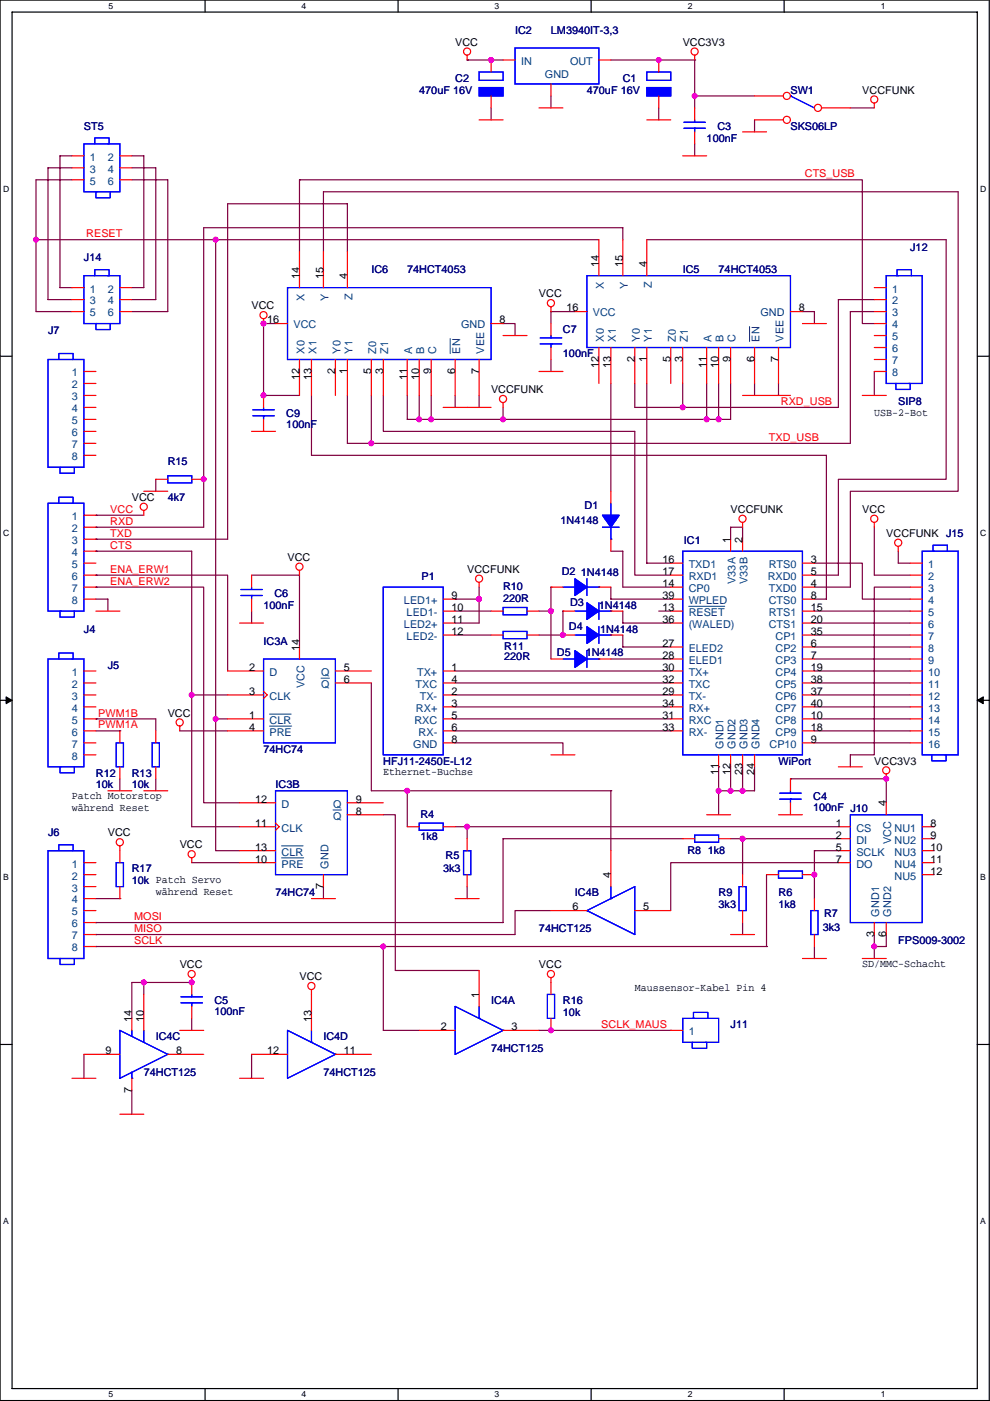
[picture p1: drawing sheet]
<svg xmlns="http://www.w3.org/2000/svg" width="210mm" height="297mm" viewBox="0 0 210 297" stroke-linecap="round" stroke-linejoin="round" font-family="sans-serif">
<path d="M0 0h209.8v296.9h-209.8zM2.6 2.6h204.7v291.8h-204.7z" fill="none" stroke="#000" stroke-width=".25"/>
<g fill="#fff">
<path d="M23 .3h1v2h-1z"/>
<path d="M23 294.7h1v2h-1z"/>
</g>
<path d="M43.5 0v2.6M43.5 294.4v2.5" fill="none" stroke="#000" stroke-width=".25"/>
<g fill="#fff">
<path d="M64 .3h1v2h-1z"/>
<path d="M64 294.7h1v2h-1z"/>
</g>
<path d="M84.4 0v2.6M84.4 294.4v2.5" fill="none" stroke="#000" stroke-width=".25"/>
<g fill="#fff">
<path d="M104.9 .3h1v2h-1z"/>
<path d="M104.9 294.7h1v2h-1z"/>
</g>
<path d="M125.4 0v2.6M125.4 294.4v2.5" fill="none" stroke="#000" stroke-width=".25"/>
<g fill="#fff">
<path d="M145.9 .3h1v2h-1z"/>
<path d="M145.9 294.7h1v2h-1z"/>
</g>
<path d="M166.3 0v2.6M166.3 294.4v2.5" fill="none" stroke="#000" stroke-width=".25"/>
<g fill="#fff">
<path d="M186.8 .3h1v2h-1z"/>
<path d="M186.8 294.7h1v2h-1z"/>
<path d="M.7 39h1.2v2.1h-1.2z"/>
<path d="M207.9 39h1.3v2.1h-1.3z"/>
<path d="M.7 112h1.2v2h-1.2z"/>
<path d="M207.9 112h1.3v2h-1.3z"/>
</g>
<path d="M0 75.5h2.6M207.3 75.5h2.5" fill="none" stroke="#000" stroke-width=".25"/>
<g fill="#fff">
<path d="M.7 185h1.2v2h-1.2z"/>
<path d="M207.9 185h1.2v2h-1.2z"/>
</g>
<path d="M0 148.5h2.6M207.3 148.5h2.5" fill="none" stroke="#000" stroke-width=".25"/>
<path d="M1.3 147.7l1.3 .8-1.3 .7zM207.3 148.5l1.3-.8v1.5z" fill="#000" stroke="#000" stroke-width=".21"/>
<g fill="#fff">
<path d="M.7 257.9h1.2v2h-1.2z"/>
<path d="M207.9 257.9h1.2v2h-1.2z"/>
</g>
<path d="M0 221.4h2.6M207.3 221.4h2.5" fill="none" stroke="#000" stroke-width=".25"/>
<g fill="none" stroke="#800040" stroke-width=".25">
<path d="M99.1 12.7h7.6M99.1 12.7h.1M129.6 12.7h17.7M147.3 12.7h.1M147.3 12.7v7.6M15.3 33h-2.6v28h2.6M15.3 35.6h-5.1v27.9h5.1M15.3 38.1h-7.7v12.7M28 33h2.5v28h-2.5M28 35.6h5v27.9h-5M28 38.1h7.6v28h-7.6M63.5 38.1h119.4v30.5h2.5"/>
<path d="M63.5 38.1h.1M63.5 38.1v15.3M104.2 22.9v2.5M116.9 20.3v2.6M139.7 22.9v2.5M147.3 30.5v2.5M147.3 20.3v2.6M147.3 20.3h.1M147.3 20.3h12.7M160 25.4v2.6M180.4 22.9h5M7.6 50.8v15.3h7.7"/>
<path d="M7.6 50.8h.1M7.6 50.8h38.1M45.7 50.8h81.3M45.7 50.8h.1M45.7 50.8v101.6M68.6 53.4v-12.7h134.6v63.5h-22.8v20.3h-7.7M73.7 53.4v-10.2h-25.4v71.1h-28M132.1 50.8v-2.5h-88.9v53.3M137.2 50.8h63.5v50.8h-22.9v20.3h-5.1M55.9 68.6h2.5M55.9 68.6h.1M55.9 68.6v15.2h7.6"/>
<path d="M106.7 68.6h2.5v2.5M116.9 76.2v2.6M121.9 66.1h-5v2.5M170.2 66.1h2.5v2.5M185.4 78.8v5M185.4 63.5h-7.6v22.9h-33M185.4 66.1h-5v27.9h-101.6M66.1 83.8v12.7h109.2v30.5h-2.6M73.7 83.8v10.2h5.1M78.8 83.8v10.2M78.8 94h.1M81.3 83.8v7.7h53.3v30.4h7.7"/>
<path d="M86.4 83.8v5.1h2.5M88.9 83.8v5.1M88.9 88.9h.1M88.9 88.9h2.6M91.5 83.8v5.1M91.5 88.9h.1M96.5 83.8v2.6M101.6 83.8v2.6M106.7 86.4v2.5h-15.2M106.7 88.9h.1M106.7 88.9h43.2M129.6 81.3v22.9"/>
<path d="M134.6 81.3v5.1h10.2M137.2 81.3v38.1h5.1M144.8 86.4h.1M144.8 81.3v5.1M149.9 81.3v7.6M149.9 88.9h2.5M152.4 81.3v7.6M152.4 88.9h.1M155 81.3v7.6h-2.6M160 81.3v2.5M165.1 81.3v2.5M20.3 116.9h.1"/>
<path d="M20.3 116.9h20.4v30.4M20.3 111.8h.1M20.3 114.3h.1M20.3 109.2h.1M20.3 109.2h10.2M33 101.6v2.6M43.2 101.6h.1M43.2 101.6v10.2h-22.9M129.6 116.9h2.5v7.6h10.2M155 114.3v-2.5h2.5v2.5M172.7 119.4h10.2v7.6h10.2M185.4 111.8v10.1h7.7"/>
<path d="M190.5 116.9v2.5h2.6M20.3 127h2.6v2.6M20.3 121.9h28v20.4M20.3 121.9h.1M20.3 124.5h22.9v45.7h7.6M20.3 124.5h.1M53.4 121.9h10.1v15.3M53.4 129.6v2.5M96.5 129.6h7.7M96.5 134.6h7.7M96.5 127h.1M96.5 127h5.1"/>
<path d="M101.6 127v5.1h-5.1M101.6 124.5v2.5M114.3 129.6h2.6M116.9 129.6v10.1M116.9 124.5h.1M116.9 124.5v5.1M119.4 129.6h.1M119.4 129.6v5h-5.1M129.6 139.7h12.7M129.6 124.5v2.5h12.7M132.1 134.6v2.6h10.2M132.1 129.6v2.5h10.2"/>
<path d="M139.7 129.6h2.6M172.7 139.7h20.4M172.7 137.2h20.4M172.7 134.6h20.4M172.7 132.1h20.4M172.7 129.6h20.4M193.1 124.5h-7.7v35.5h-5v2.6M20.3 152.4h.1M20.3 152.4h12.7v2.6M20.3 155h5.1M25.4 155h.1M38.1 155h10.2"/>
<path d="M40.7 147.3h.1M40.7 147.3h7.6M40.7 147.3v28h10.1M45.7 152.4h2.6M45.7 152.4v28h5.1M45.7 152.4h.1M78.8 144.8v22.9h7.6M96.5 142.3h45.8M96.5 144.8h45.8M96.5 147.3h45.8M96.5 149.9h45.8M96.5 152.4h45.8"/>
<path d="M96.5 155h45.8M96.5 157.5h22.9v2.5M172.7 157.5h20.4M172.7 155h20.4M172.7 152.4h20.4M172.7 149.9h20.4M172.7 147.3h20.4M172.7 144.8h20.4M172.7 142.3h20.4M25.4 165.1v2.6M33 165.1v2.6M81.3 172.7h2.5v33.1h17.8"/>
<path d="M86.4 167.7v7.6M86.4 167.7h43.2M96.5 175.3h2.6v2.5M99.1 175.3h.1M99.1 175.3h78.7M129.6 167.7h.1M129.6 167.7v12.7M144.8 177.8h-38.1v17.8h-86.4M152.4 162.6h.1M152.4 167.7h2.6M152.4 167.7v5M152.4 162.6v5.1"/>
<path d="M155 162.6v5.1M155 167.7h.1M155 177.8h2.5v7.6M155 167.7h2.5M157.5 162.6v5.1M157.5 177.8h.1M157.5 177.8h20.3M160 162.6v5.1h-2.5M167.7 165.1h20.3v5.1M167.7 165.1h.1M20.3 198.1h.1M20.3 195.6h.1"/>
<path d="M20.3 190.5h5.1M25.4 190.5h.1M40.7 182.9h10.1M68.6 188v2.5M99.1 188v2.5M116.9 193.1h-7.7v5h-88.9M157.5 195.6v2.5M162.6 185.4v15.3M172.7 180.4v10.1M172.7 180.4h.1M172.7 180.4h5.1M177.8 182.9h-35.5v10.2"/>
<path d="M185.4 198.1v2.6M188 198.1v2.6h-2.6M20.3 200.7h.1M20.3 200.7h142.3M30.5 208.3h.1M30.5 208.3h-2.5v7.6M30.5 208.3h10.2M30.5 208.3v2.5M40.7 215.9v2.6M81.3 200.7v17.8h7.6M114.3 218.5h28M116.9 218.5h.1"/>
<path d="M142.3 218.5h.1M162.6 200.7h.1M172.7 200.7v2.5M185.4 200.7h.1M185.4 200.7v2.5M17.8 223.5v5.1M28 231.2v5M53.4 223.5v5.1"/>
</g>
<g fill="#f0f" stroke="#f0f" stroke-width=".25">
<circle cx="152.4" cy="167.6" r=".5"/>
<circle cx="157.5" cy="167.6" r=".5"/>
<circle cx="154.9" cy="167.6" r=".5"/>
<circle cx="185.4" cy="200.7" r=".5"/>
<circle cx="45.7" cy="152.4" r=".5"/>
<circle cx="99.1" cy="175.3" r=".5"/>
<circle cx="157.5" cy="177.8" r=".5"/>
<circle cx="40.6" cy="147.3" r=".5"/>
<circle cx="40.6" cy="208.3" r=".5"/>
<circle cx="119.4" cy="134.6" r=".5"/>
<circle cx="116.8" cy="129.5" r=".5"/>
<circle cx="101.6" cy="127" r=".5"/>
<circle cx="144.8" cy="86.4" r=".5"/>
<circle cx="55.9" cy="83.8" r=".5"/>
<circle cx="55.9" cy="68.6" r=".5"/>
<circle cx="88.9" cy="88.9" r=".5"/>
<circle cx="152.4" cy="88.9" r=".5"/>
<circle cx="78.7" cy="94" r=".5"/>
<circle cx="139.7" cy="12.7" r=".5"/>
<circle cx="104.1" cy="12.7" r=".5"/>
<circle cx="45.7" cy="50.8" r=".5"/>
<circle cx="43.2" cy="101.6" r=".5"/>
<circle cx="147.3" cy="20.3" r=".5"/>
<circle cx="7.6" cy="50.8" r=".5"/>
<circle cx="172.7" cy="185.4" r=".5"/>
<circle cx="81.3" cy="200.7" r=".5"/>
<circle cx="116.8" cy="218.4" r=".5"/>
<circle cx="86.4" cy="167.6" r=".5"/>
<circle cx="30.5" cy="208.3" r=".5"/>
<circle cx="188" cy="165.1" r=".5"/>
<circle cx="91.4" cy="88.9" r=".5"/>
<circle cx="149.9" cy="88.9" r=".5"/>
<circle cx="106.7" cy="88.9" r=".5"/>
</g>
<g fill="none" stroke="#f00" stroke-width=".25">
<path d="M99.1 11.7v1M139.7 12.7v2.6M147.3 11.7v1M101.6 25.4h5.1M114.3 22.9h5.1M137.2 25.4h5.1M139.7 20.3v2.6M144.8 33h5.1M157.5 28h5.1M185.4 21.9v1M55.9 67.6v1M106.7 71.1h5.1"/>
<path d="M114.3 78.8h5.1M116.9 65v1.1M170.2 68.6h5.1M53.4 91.5h5M94 86.4h10.2M106.7 85.4v1M157.5 83.8h10.2M182.9 83.8h5.1M17.8 109.2h2.5M17.8 111.8h2.5M17.8 114.3h2.5M17.8 116.9h2.5"/>
<path d="M17.8 119.4h2.5M30.5 104.2h5.1M30.5 108.2v1M129.6 104.2v2.5M129.6 114.3v2.6M142.3 119.4h2.5M155 114.3v2.6M157.5 110.8v1M157.5 114.3v2.6M170.2 119.4h2.5M185.4 110.8v1M190.5 115.8v1.1"/>
<path d="M17.8 121.9h2.5M17.8 124.5h2.5M17.8 127h2.5M20.3 129.6h5.1M50.8 132.1h5.1M63.5 120.9v1M63.5 137.2v2.5M101.6 123.5v1M142.3 121.9h2.5M142.3 124.5h2.5M142.3 127h2.5M142.3 129.6h2.5"/>
<path d="M142.3 132.1h2.5M142.3 137.2h2.5M142.3 139.7h2.5M170.2 121.9h2.5M170.2 124.5h2.5M170.2 127h2.5M170.2 129.6h2.5M170.2 132.1h2.5M170.2 134.6h2.5M170.2 137.2h2.5M170.2 139.7h2.5M38.1 153.9v1.1"/>
<path d="M48.3 142.3h7.6M48.3 147.3h7.6M48.3 155h7.6M48.3 152.4h7.6M55.9 146.6l.8 .7-.8 .8M71.1 142.3h7.7M71.1 144.8h7.7M142.3 142.3h2.5M142.3 147.3h2.5M142.3 144.8h2.5M142.3 155h2.5M142.3 152.4h2.5"/>
<path d="M142.3 149.9h2.5M170.2 142.3h2.5M170.2 147.3h2.5M170.2 144.8h2.5M170.2 155h2.5M170.2 152.4h2.5M170.2 149.9h2.5M170.2 157.5h2.5M22.9 167.7h5.1M25.4 179.3v1.1M30.5 167.7h5.1M86.4 175.3h2.5"/>
<path d="M94 175.3h2.5M116.9 160h5M149.9 172.7h5.1M152.4 160v2.6M155 160v2.6M157.5 160v2.6M160 160v2.6M165.1 172.7h5.1M177.8 162.6h5.1M177.8 175.3h2.6M177.8 177.8h2.6M188 164.1v1"/>
<path d="M188 170.2v2.5M195.6 175.3h2.5M195.6 177.8h2.5M40.7 181.9v1M66.1 190.5h5M96.5 190.5h5.1M155 198.1h5M177.8 180.4h2.6M177.8 182.9h2.6M185.4 195.6v2.5M188 195.6v2.5M195.6 180.4h2.5"/>
<path d="M195.6 182.9h2.5M195.6 185.4h2.5M38.1 218.5h5.1M40.7 207.3v3.5M40.7 213.4v2.5M66.1 209.8v8.7M116.9 207.3v1M170.2 203.2h5.1M182.9 203.2h5.1M15.3 228.6h5M25.4 236.2h5.1M50.8 228.6h5.1"/>
<path d="M53.4 223.5h7.6M71.1 223.5h7.7"/>
<circle cx="99.1" cy="10.9" r=".76"/>
<circle cx="147.3" cy="10.9" r=".76"/>
<circle cx="185.4" cy="21.1" r=".76"/>
<circle cx="55.9" cy="66.8" r=".76"/>
<circle cx="116.8" cy="64.3" r=".76"/>
<circle cx="106.7" cy="84.6" r=".76"/>
<circle cx="30.5" cy="107.4" r=".76"/>
<circle cx="157.5" cy="110" r=".76"/>
<circle cx="185.4" cy="110" r=".76"/>
<circle cx="190.5" cy="115.1" r=".76"/>
<circle cx="63.5" cy="120.1" r=".76"/>
<circle cx="101.6" cy="122.7" r=".76"/>
<circle cx="38.1" cy="153.2" r=".76"/>
<circle cx="25.4" cy="178.6" r=".76"/>
<circle cx="188" cy="163.3" r=".76"/>
<circle cx="40.6" cy="181.1" r=".76"/>
<circle cx="40.6" cy="206.5" r=".76"/>
<circle cx="66" cy="209" r=".76"/>
<circle cx="116.8" cy="206.5" r=".76"/>
</g>
<g fill="none" stroke="#00f" stroke-width=".25">
<path d="M137.2 15.3h5.1v1.7h-5.1zM167.7 20.3h.1M167.7 20.3l5 2.6M10.2 106.7h7.6v22.9h-7.6zM12.5 106.7v-1.3h3v1.3h-.2M127.8 111.8h3.5M129.6 106.7v2.5M129.6 114.3h.1M129.6 111.8v2.5M144.8 116.9h25.4v43.1h-25.4zM13 129.6h-.3v1.2h3.1v-1.2M55.9 139.7h15.2v17.8h-15.2z"/>
<path d="M88.9 174.5h5.1v1.5h-5.1zM180.4 172.7h15.2v22.9h-15.2zM38.4 212.6h4.5M38.4 211.3h4.5M40.7 210.8v.5M40.7 212.6h.1M40.7 212.6v.8M61 218.5l10.1 5-10.1 5.1zM66.1 218.5v2.5M66.1 221h.1M71.1 223.5h.1"/>
</g>
<path d="M146.1 128.5h7.6M57.2 153.9h4.7M57.2 151.4h4.5M68.1 143.8h1.8" fill="none" stroke="#004080" stroke-width=".21"/>
<g fill="#00f" stroke="#00f" stroke-width=".25">
<path d="M137.2 18.6h5.1v1.7h-5.1z" fill-rule="evenodd"/>
<path d="M137.2 18.6h5.1v1.7h-5.1z" fill-rule="evenodd"/>
<path d="M127.8 109.2h3.5l-1.7 2.6z" fill-rule="evenodd"/>
<path d="M127.8 109.2h3.5l-1.7 2.6z" fill-rule="evenodd"/>
</g>
<circle cx="173.5" cy="22.9" r=".76" fill="#fff" stroke="#f00" stroke-width=".25"/>
<path d="M174.3 22.9h6.1" fill="none" stroke="#f00" stroke-width=".25"/>
<circle cx="166.9" cy="20.3" r=".76" fill="#fff" stroke="#f00" stroke-width=".25"/>
<path d="M160 20.3h6.1" fill="none" stroke="#f00" stroke-width=".25"/>
<circle cx="166.9" cy="25.4" r=".76" fill="#fff" stroke="#f00" stroke-width=".25"/>
<g fill="none" stroke="#f00" stroke-width=".25">
<path d="M104.2 12.7v2.6M106.7 12.7h2.5M116.9 17.8v2.5M127 12.7h2.6M15.3 33h2.5M15.3 35.6h2.5M15.3 38.1h2.5M25.4 33h2.6M25.4 35.6h2.6M25.4 38.1h2.6M104.2 20.3v2.6M147.3 22.9v2.5"/>
<path d="M147.3 28v2.5M160 25.4h6.1M63.5 53.4v7.6M68.6 53.4v7.6M73.7 53.4v7.6M127 50.8v7.6M132.1 50.8v7.6M137.2 50.8v7.6M15.3 61h2.5M15.3 63.5h2.5M15.3 66.1h2.5M17.8 78.8h2.5"/>
<path d="M25.4 61h2.6M25.4 63.5h2.6M25.4 66.1h2.6M58.4 68.6h2.6M63.5 76.2v7.6M66.1 76.2v7.6M71.1 76.2v7.6M73.7 76.2v7.6M78.8 76.2v7.6M81.3 76.2v7.6M86.4 76.2v7.6M88.9 76.2v7.6"/>
<path d="M91.5 76.2v7.6M96.5 76.2v7.6M101.6 76.2v7.6M104.2 68.6h2.5M116.9 68.6v2.5M116.9 73.7v2.5M121.9 66.1h2.6M127 73.7v7.6M129.6 73.7v7.6M134.6 73.7v7.6M137.2 73.7v7.6M142.3 73.7v7.6"/>
<path d="M144.8 73.7v7.6M149.9 73.7v7.6M152.4 73.7v7.6M155 73.7v7.6M160 73.7v7.6M165.1 73.7v7.6M167.7 66.1h2.5M185.4 61h2.6M185.4 63.5h2.6M185.4 66.1h2.6M185.4 68.6h2.6M185.4 71.1h2.6"/>
<path d="M185.4 73.7h2.6M185.4 76.2h2.6M185.4 78.8h2.6M17.8 81.3h2.5M17.8 83.8h2.5M17.8 86.4h2.5M17.8 88.9h2.5M17.8 91.5h2.5M17.8 94h2.5M17.8 96.5h2.5M55.9 83.8v2.6M55.9 88.9v2.6"/>
<path d="M33 101.6h2.6M40.7 101.6h2.5M193.1 119.4h2.5M53.4 121.9v2.6M53.4 127v2.6M94 127h2.5M94 129.6h2.5M94 132.1h2.5M94 134.6h2.5M104.2 129.6h2.5M104.2 134.6h2.5M111.8 129.6h2.5"/>
<path d="M111.8 134.6h2.5M116.9 124.5h2.5M116.9 139.7h2.5M119.4 129.6h2.5M119.4 134.6h2.5M127 124.5h2.6M127 139.7h2.6M129.6 129.6h2.5M129.6 134.6h2.5M193.1 124.5h2.5M193.1 121.9h2.5M193.1 127h2.5"/>
<path d="M193.1 129.6h2.5M193.1 132.1h2.5M193.1 134.6h2.5M193.1 137.2h2.5M193.1 139.7h2.5M17.8 142.3h2.5M17.8 144.8h2.5M17.8 147.3h2.5M17.8 149.9h2.5M17.8 152.4h2.5M17.8 155h2.5M17.8 157.5h2.5"/>
<path d="M25.4 155v2.5M33 155v2.5M94 142.3h2.5M94 144.8h2.5M94 147.3h2.5M94 149.9h2.5M94 152.4h2.5M94 155h2.5M94 157.5h2.5M193.1 142.3h2.5M193.1 144.8h2.5M193.1 147.3h2.5"/>
<path d="M193.1 149.9h2.5M193.1 152.4h2.5M193.1 155h2.5M193.1 157.5h2.5M17.8 160h2.5M25.4 162.6v2.5M33 162.6v2.5M50.8 170.2h7.6M50.8 175.3h7.6M58.4 174.5l.8 .8-.8 .7M73.7 170.2h7.6M73.7 172.7h7.6"/>
<path d="M99.1 177.8v2.6M144.8 177.8h2.5M152.4 177.8h2.6M167.7 165.1v2.6M167.7 170.2v2.5M17.8 182.9h2.5M17.8 185.4h2.5M17.8 188h2.5M17.8 190.5h2.5M17.8 193.1h2.5M17.8 195.6h2.5M17.8 198.1h2.5"/>
<path d="M25.4 180.4v2.5M25.4 188v2.5M50.8 182.9h7.6M50.8 180.4h7.6M68.6 185.4v2.6M99.1 185.4v2.6M116.9 193.1h7.6M129.6 180.4v7.6M134.6 193.1h7.7M157.5 185.4v2.6M157.5 193.1v2.5M162.6 185.4h2.5"/>
<path d="M170.2 185.4h2.5M172.7 190.5v2.6M172.7 198.1v2.6M17.8 200.7h2.5M28 215.9v2.6M30.5 210.8v7.7M88.9 218.5h7.6M101.6 205.8v7.6M106.7 218.5h7.6M116.9 208.3v2.5M116.9 215.9v2.6M142.3 218.5h2.5"/>
<path d="M17.8 223.5h7.6M28 228.6v2.6M35.6 223.5h7.6"/>
</g>
<g fill="none" stroke="#00f" stroke-width=".25">
<path d="M101.6 15.3h5.1v1.7h-5.1zM109.2 10.2h17.8v7.6h-17.8zM17.8 30.5h7.6v10.2h-7.6zM20.1 30.5v-1.3h3v1.3h-.2M145.1 27.2h4.5M145.1 25.9h4.5M147.3 25.4v.5M147.3 27.2h.1M147.3 27.2v.8M17.8 58.4h7.6v10.2h-7.6zM20.1 58.4v-1.2h3v1.2h-.2M20.6 40.7h-.3v1.2h3.1v-1.2"/>
<path d="M124.5 58.4h43.2v15.3h-43.2zM188 58.4h7.6v22.9h-7.6zM190.5 58.4h-.2v-1.2h3v1.2M10.2 76.2h7.6v22.9h-7.6zM12.5 76.2v-1.2h3v1.2h-.2M20.6 68.6h-.3v1.3h3.1v-1.3M61 61h43.2v15.2h-43.2zM114.6 72.9h4.5M114.6 71.6h4.5M116.9 71.1v.5M116.9 72.9h.1M116.9 72.9v.8"/>
<path d="M13 99.1h-.3v1.3h3.1v-1.3M53.6 88.2h4.6M53.6 86.9h4.6M55.9 86.4v.5M55.9 88.2h.1M55.9 88.2v.7M190 81.3v1.3h3.1v-1.3h-.3M35.6 100.9h5.1v1.5h-5.1zM195.6 116.9h7.6v43.1h-7.6zM198.1 116.9h-.2v-1.3h3v1.3M10.2 139.7h7.6v22.9h-7.6zM12.5 139.7v-1.2h3v1.2h-.2"/>
<path d="M51.1 126.3h4.5M51.1 125h4.5M53.4 124.5v.5M53.4 126.3h.1M53.4 126.3v.7M81.3 124.5h12.7v35.5h-12.7zM106.7 133.9h5.1v1.5h-5.1zM106.7 128.8h5.1v1.5h-5.1zM119.4 124.5h2.5M119.4 139.7h2.5M121.9 129.6h2.6M121.9 134.6h2.6"/>
<path d="M124.5 122.7v3.6M124.5 137.9v3.6M124.5 124.5h2.5M124.5 139.7h2.5M127 124.5h.1M127 127.8v3.5M127 132.9v3.5M127 139.7h.1M127 129.6h2.6M127 134.6h2.6M129.6 129.6h.1M129.6 134.6h.1"/>
<path d="M24.7 157.5h1.5v5.1h-1.5zM32.3 157.5h1.5v5.1h-1.5zM13 162.6h-.3v1.3h3.1v-1.3M58.4 167.7h15.3v17.7h-15.3zM147.3 177.1h5.1v1.5h-5.1zM165.4 169.4h4.5M165.4 168.2h4.5M167.7 167.7v.5M167.7 169.4h.1M167.7 169.4v.8M197.6 160v1.3h3.1v-1.3h-.3M10.2 180.4h7.6v22.8h-7.6z"/>
<path d="M12.5 180.4v-1.3h3v1.3h-.2M24.7 182.9h1.5v5.1h-1.5zM98.3 180.4h1.5v5h-1.5zM124.5 193.1h.1M124.5 193.1l10.1-5.1v10.1zM129.6 190.5h.1M129.6 188v2.5M156.7 188h1.6v5.1h-1.6zM165.1 184.7h5.1v1.5h-5.1zM172 193.1h1.5v5h-1.5zM13 203.2h-.3v1.3h3.1v-1.3M25.4 218.5l10.2 5-10.2 5.1z"/>
<path d="M28 218.5v1.2M30.5 218.5v2.5M96.5 213.4l10.2 5.1-10.2 5zM101.6 215.9h.1M101.6 213.4v2.5M106.7 218.5h.1M116.1 210.8h1.5v5.1h-1.5zM144.8 215.9h7.6v5.1h-7.6zM147.3 215.9h-.2v-1.2h3v1.2M28 228.6h.1M28 227.4v1.2M35.6 223.5h.1"/>
<path d="M146.8 221v1.3h3.1v-1.3h-.3"/>
</g>
<g fill="#00f" stroke="#00f" stroke-width=".25">
<path d="M121.9 122.7l2.6 1.8-2.6 1.8z" fill-rule="evenodd"/>
<path d="M121.9 122.7l2.6 1.8-2.6 1.8z" fill-rule="evenodd"/>
<path d="M124.5 127.8l2.5 1.8-2.5 1.7z" fill-rule="evenodd"/>
<path d="M124.5 127.8l2.5 1.8-2.5 1.7z" fill-rule="evenodd"/>
<path d="M124.5 132.9l2.5 1.7-2.5 1.8z" fill-rule="evenodd"/>
<path d="M124.5 132.9l2.5 1.7-2.5 1.8z" fill-rule="evenodd"/>
<path d="M101.6 18.6h5.1v1.7h-5.1z" fill-rule="evenodd"/>
<path d="M101.6 18.6h5.1v1.7h-5.1z" fill-rule="evenodd"/>
<path d="M121.9 137.9l2.6 1.8-2.6 1.8z" fill-rule="evenodd"/>
<path d="M121.9 137.9l2.6 1.8-2.6 1.8z" fill-rule="evenodd"/>
</g>
<path d="M95.5 71.8v3.2M159 69.2v3.2M59.7 179.3h4.6M70.6 171.7h1.8M59.7 181.9h4.7" fill="none" stroke="#004080" stroke-width=".21"/>
<g fill="#f0f" stroke="#f0f" stroke-width=".25">
<circle cx="152.4" cy="167.6" r=".5"/>
<circle cx="157.5" cy="167.6" r=".5"/>
<circle cx="154.9" cy="167.6" r=".5"/>
<circle cx="185.4" cy="200.7" r=".5"/>
<circle cx="45.7" cy="152.4" r=".5"/>
<circle cx="99.1" cy="175.3" r=".5"/>
<circle cx="157.5" cy="177.8" r=".5"/>
<circle cx="40.6" cy="147.3" r=".5"/>
<circle cx="40.6" cy="208.3" r=".5"/>
<circle cx="119.4" cy="134.6" r=".5"/>
<circle cx="116.8" cy="129.5" r=".5"/>
<circle cx="101.6" cy="127" r=".5"/>
<circle cx="144.8" cy="86.4" r=".5"/>
<circle cx="55.9" cy="83.8" r=".5"/>
<circle cx="55.9" cy="68.6" r=".5"/>
<circle cx="88.9" cy="88.9" r=".5"/>
<circle cx="152.4" cy="88.9" r=".5"/>
<circle cx="78.7" cy="94" r=".5"/>
<circle cx="139.7" cy="12.7" r=".5"/>
<circle cx="104.1" cy="12.7" r=".5"/>
<circle cx="45.7" cy="50.8" r=".5"/>
<circle cx="43.2" cy="101.6" r=".5"/>
<circle cx="147.3" cy="20.3" r=".5"/>
<circle cx="7.6" cy="50.8" r=".5"/>
<circle cx="172.7" cy="185.4" r=".5"/>
<circle cx="81.3" cy="200.7" r=".5"/>
<circle cx="116.8" cy="218.4" r=".5"/>
<circle cx="86.4" cy="167.6" r=".5"/>
<circle cx="30.5" cy="208.3" r=".5"/>
<circle cx="188" cy="165.1" r=".5"/>
<circle cx="91.4" cy="88.9" r=".5"/>
<circle cx="149.9" cy="88.9" r=".5"/>
<circle cx="106.7" cy="88.9" r=".5"/>
</g>
<g font-size="2.3">
<text x="96.5" y="9.7">VCC</text>
<text x="144.8" y="9.7">VCC3V3</text>
<text x="182.9" y="19.9">VCCFUNK</text>
<text x="63.5" y="59.2" transform="rotate(-90 63.5 59.2)">14</text>
<text x="68.6" y="59.2" transform="rotate(-90 68.6 59.2)">15</text>
<text x="73.7" y="59.2" transform="rotate(-90 73.7 59.2)">4</text>
<text x="127" y="56.7" transform="rotate(-90 127 56.7)">14</text>
<text x="132.1" y="56.7" transform="rotate(-90 132.1 56.7)">15</text>
<text x="137.2" y="56.7" transform="rotate(-90 137.2 56.7)">4</text>
<text x="53.4" y="65.6">VCC</text>
<text x="114.3" y="63">VCC</text>
<text x="56.7" y="68.6">16</text>
<text x="105.9" y="68.6">8</text>
<text x="120.2" y="66">16</text>
<text x="169.4" y="66">8</text>
<text x="134.6" y="76.8" transform="rotate(-90 134.6 76.8)">2</text>
<text x="137.2" y="76.8" transform="rotate(-90 137.2 76.8)">1</text>
<text x="142.2" y="76.8" transform="rotate(-90 142.2 76.8)">5</text>
<text x="144.8" y="76.8" transform="rotate(-90 144.8 76.8)">3</text>
<text x="154.9" y="76.8" transform="rotate(-90 154.9 76.8)">9</text>
<text x="160" y="76.8" transform="rotate(-90 160 76.8)">6</text>
<text x="165.1" y="76.8" transform="rotate(-90 165.1 76.8)">7</text>
<text x="63.5" y="80.6" transform="rotate(-90 63.5 80.6)">12</text>
<text x="66" y="80.6" transform="rotate(-90 66 80.6)">13</text>
<text x="71.1" y="79.3" transform="rotate(-90 71.1 79.3)">2</text>
<text x="73.7" y="79.3" transform="rotate(-90 73.7 79.3)">1</text>
<text x="78.7" y="79.3" transform="rotate(-90 78.7 79.3)">5</text>
<text x="81.3" y="79.3" transform="rotate(-90 81.3 79.3)">3</text>
<text x="86.4" y="80.6" transform="rotate(-90 86.4 80.6)">11</text>
<text x="88.9" y="80.6" transform="rotate(-90 88.9 80.6)">10</text>
<text x="91.4" y="79.3" transform="rotate(-90 91.4 79.3)">9</text>
<text x="96.5" y="79.3" transform="rotate(-90 96.5 79.3)">6</text>
<text x="101.6" y="79.3" transform="rotate(-90 101.6 79.3)">7</text>
<text x="104.2" y="83.4">VCCFUNK</text>
<text x="127" y="78" transform="rotate(-90 127 78)">12</text>
<text x="129.5" y="78" transform="rotate(-90 129.5 78)">13</text>
<text x="149.9" y="78" transform="rotate(-90 149.9 78)">11</text>
<text x="152.4" y="78" transform="rotate(-90 152.4 78)">10</text>
<text x="185.4" y="88.2">USB-2-Bot</text>
<text x="28" y="106.2">VCC</text>
<text x="155" y="108.8">VCCFUNK</text>
<text x="182.9" y="108.8">VCC</text>
<text x="188" y="113.8">VCCFUNK J15</text>
<text x="61" y="118.9">VCC</text>
<text x="140.5" y="119.4">16</text>
<text x="154.9" y="115.1" transform="rotate(-90 154.9 115.1)">1</text>
<text x="157.5" y="115.1" transform="rotate(-90 157.5 115.1)">2</text>
<text x="172" y="119.4">3</text>
<text x="99.1" y="121.5">VCCFUNK</text>
<text x="140.5" y="124.5">14</text>
<text x="140.5" y="121.9">17</text>
<text x="172" y="121.9">5</text>
<text x="172" y="124.5">4</text>
<text x="95.8" y="129.5">10</text>
<text x="95.8" y="127">9</text>
<text x="140.5" y="127">39</text>
<text x="140.5" y="129.5">13</text>
<text x="172" y="127">8</text>
<text x="172" y="129.5">15</text>
<text x="63.5" y="137.9" transform="rotate(-90 63.5 137.9)">14</text>
<text x="95.8" y="134.6">12</text>
<text x="95.8" y="132.1">11</text>
<text x="140.5" y="132.1">36</text>
<text x="140.5" y="137.2">27</text>
<text x="172" y="134.6">35</text>
<text x="172" y="137.2">6</text>
<text x="172" y="132.1">20</text>
<text x="52.9" y="142.2">2</text>
<text x="72.9" y="142.2">5</text>
<text x="95.8" y="142.2">1</text>
<text x="140.5" y="139.7">28</text>
<text x="140.5" y="142.2">30</text>
<text x="172" y="139.7">7</text>
<text x="172" y="142.2">19</text>
<text x="52.9" y="147.3">3</text>
<text x="72.9" y="144.8">6</text>
<text x="95.8" y="147.3">2</text>
<text x="95.8" y="149.9">3</text>
<text x="95.8" y="144.8">4</text>
<text x="140.5" y="144.8">32</text>
<text x="140.5" y="147.3">29</text>
<text x="140.5" y="149.9">34</text>
<text x="172" y="144.8">38</text>
<text x="172" y="147.3">37</text>
<text x="172" y="149.9">40</text>
<text x="35.6" y="151.9">VCC</text>
<text x="52.9" y="154.9">4</text>
<text x="52.9" y="152.4">1</text>
<text x="95.8" y="152.4">5</text>
<text x="95.8" y="154.9">6</text>
<text x="140.5" y="152.4">31</text>
<text x="140.5" y="154.9">33</text>
<text x="172" y="152.4">10</text>
<text x="172" y="154.9">18</text>
<text x="95.8" y="157.5">8</text>
<text x="172" y="157.5">9</text>
<text x="81.3" y="164.4">Ethernet-Buchse</text>
<text x="152.4" y="164.4" transform="rotate(-90 152.4 164.4)">11</text>
<text x="154.9" y="164.4" transform="rotate(-90 154.9 164.4)">12</text>
<text x="157.5" y="164.4" transform="rotate(-90 157.5 164.4)">23</text>
<text x="160" y="164.4" transform="rotate(-90 160 164.4)">24</text>
<text x="185.4" y="162.1">VCC3V3</text>
<text x="15.3" y="169.5">Patch Motorstop</text>
<text x="15.3" y="171.9">während Reset</text>
<text x="54.1" y="170.2">12</text>
<text x="75.5" y="170.2">9</text>
<text x="75.5" y="172.7">8</text>
<text x="188" y="171" transform="rotate(-90 188 171)">4</text>
<text x="22.9" y="177.3">VCC</text>
<text x="38.1" y="179.9">VCC</text>
<text x="54.1" y="175.3">11</text>
<text x="177.3" y="175.3">1</text>
<text x="177.3" y="177.8">2</text>
<text x="197.4" y="175.3">8</text>
<text x="197.4" y="177.8">9</text>
<text x="54.1" y="182.9">10</text>
<text x="54.1" y="180.3">13</text>
<text x="177.3" y="180.3">5</text>
<text x="177.3" y="182.9">7</text>
<text x="197.4" y="180.3">10</text>
<text x="197.4" y="182.9">11</text>
<text x="197.4" y="185.4">12</text>
<text x="33" y="189.7">während Reset</text>
<text x="68.6" y="188.5" transform="rotate(-90 68.6 188.5)">7</text>
<text x="129.5" y="186.2" transform="rotate(-90 129.5 186.2)">4</text>
<text x="121.4" y="193">6</text>
<text x="136.4" y="193">5</text>
<text x="185.4" y="198.7" transform="rotate(-90 185.4 198.7)">3</text>
<text x="188" y="198.7" transform="rotate(-90 188 198.7)">6</text>
<text x="38.1" y="205.3">VCC</text>
<text x="63.5" y="207.8">VCC</text>
<text x="114.3" y="205.3">VCC</text>
<text x="182.9" y="205">SD/MMC-Schacht</text>
<text x="101.6" y="211.6" transform="rotate(-90 101.6 211.6)">1</text>
<text x="134.6" y="210.1">Maussensor-Kabel Pin 4</text>
<text x="27.9" y="216.7" transform="rotate(-90 27.9 216.7)">14</text>
<text x="30.5" y="216.7" transform="rotate(-90 30.5 216.7)">10</text>
<text x="66" y="216.7" transform="rotate(-90 66 216.7)">13</text>
<text x="93.5" y="218.4">2</text>
<text x="108.5" y="218.4">3</text>
<text x="22.4" y="223.5">9</text>
<text x="37.4" y="223.5">8</text>
<text x="56.7" y="223.5">12</text>
<text x="72.9" y="223.5">11</text>
<text x="27.9" y="231.7" transform="rotate(-90 27.9 231.7)">7</text>
</g>
<g font-size="2.3" fill="#000080">
<text x="109.2" y="7.2">IC2</text>
<text x="116.9" y="7.2">LM3940IT-3,3</text>
<text x="96.5" y="17.3">C2</text>
<text x="132.1" y="17.3">C1</text>
<text x="88.9" y="19.9">470uF 16V</text>
<text x="124.5" y="19.9">470uF 16V</text>
<text x="167.7" y="19.9">SW1</text>
<text x="17.8" y="27.5">ST5</text>
<text x="152.2" y="27.5">C3</text>
<text x="167.7" y="27.5">SKS06LP</text>
<text x="149.9" y="30">100nF</text>
<text x="193.1" y="53.1">J12</text>
<text x="17.8" y="55.4">J14</text>
<text x="78.8" y="58">IC6</text>
<text x="86.4" y="58">74HCT4053</text>
<text x="144.8" y="58">IC5</text>
<text x="152.4" y="58">74HCT4053</text>
<text x="10.2" y="70.9">J7</text>
<text x="119.4" y="70.7">C7</text>
<text x="119.4" y="75.7">100nF</text>
<text x="60.7" y="88.4">C9</text>
<text x="190.5" y="85.9">SIP8</text>
<text x="60.7" y="90.7">100nF</text>
<text x="35.6" y="98.6">R15</text>
<text x="35.6" y="106.2">4k7</text>
<text x="124" y="108">D1</text>
<text x="118.9" y="111">1N4148</text>
<text x="145.1" y="115.4">IC1</text>
<text x="89.4" y="123">P1</text>
<text x="106.7" y="125">R10</text>
<text x="119.1" y="122">D2</text>
<text x="123.2" y="122.2">1N4148</text>
<text x="55.9" y="129.1">100nF</text>
<text x="58.2" y="126.5">C6</text>
<text x="106.7" y="127.6">220R</text>
<text x="120.9" y="128.6">D3</text>
<text x="127" y="129.1">1N4148</text>
<text x="17.8" y="134.2">J4</text>
<text x="55.9" y="136.7">IC3A</text>
<text x="107" y="137.7">R11</text>
<text x="120.7" y="133.6">D4</text>
<text x="127.3" y="134.2">1N4148</text>
<text x="22.9" y="141.8">J5</text>
<text x="107" y="140">220R</text>
<text x="118.1" y="139">D5</text>
<text x="124.2" y="139">1N4148</text>
<text x="55.9" y="159.6">74HC74</text>
<text x="20.3" y="164.6">R12</text>
<text x="20.3" y="167.2">10k</text>
<text x="28" y="164.6">R13</text>
<text x="28" y="167.2">10k</text>
<text x="58.4" y="167.2">IC3B</text>
<text x="81.3" y="162.1">HFJ11-2450E-L12</text>
<text x="165.1" y="162.1">WiPort</text>
<text x="89.2" y="173.5">R4</text>
<text x="172.5" y="169.7">C4</text>
<text x="172.5" y="172">100nF J10</text>
<text x="10.2" y="177.3">J6</text>
<text x="89.2" y="178.1">1k8</text>
<text x="28" y="185">R17</text>
<text x="94" y="185">3k3</text>
<text x="94.5" y="182.2">R5</text>
<text x="145.8" y="181.1">R8 1k8</text>
<text x="28" y="187.5">10k Patch Servo</text>
<text x="58.4" y="190">74HC74</text>
<text x="121.9" y="190">IC4B</text>
<text x="152.4" y="190">R9</text>
<text x="165.1" y="190">R6</text>
<text x="114.3" y="197.7">74HCT125</text>
<text x="152.4" y="192.6">3k3</text>
<text x="165.1" y="192.6">1k8</text>
<text x="174.5" y="197.4">3k3</text>
<text x="174.8" y="194.4">R7</text>
<text x="190.5" y="200.2">FPS009-3002</text>
<text x="45.5" y="212.9">C5</text>
<text x="45.5" y="215.2">100nF</text>
<text x="104.2" y="212.9">IC4A</text>
<text x="119.4" y="212.9">R16</text>
<text x="119.4" y="215.4">10k</text>
<text x="33" y="220.5">IC4C</text>
<text x="68.6" y="220.5">IC4D</text>
<text x="155" y="218">J11</text>
<text x="104.2" y="223.1">74HCT125</text>
<text x="30.5" y="228.1">74HCT125</text>
<text x="68.6" y="228.1">74HCT125</text>
</g>
<g font-size="2.3" fill="#004080">
<text x="110.5" y="13.8">IN</text>
<text x="115.6" y="16.5">GND</text>
<text x="120.9" y="13.8">OUT</text>
<text x="19.1" y="34.1">1</text>
<text x="22.9" y="34.1">2</text>
<text x="19.1" y="36.6">3</text>
<text x="19.1" y="39.2">5</text>
<text x="22.9" y="36.6">4</text>
<text x="22.9" y="39.2">6</text>
<text x="19.1" y="62">1</text>
<text x="19.1" y="64.6">3</text>
<text x="22.9" y="62">2</text>
<text x="22.9" y="64.6">4</text>
<text x="64.6" y="63.8" transform="rotate(-90 64.6 63.8)">X</text>
<text x="69.7" y="63.8" transform="rotate(-90 69.7 63.8)">Y</text>
<text x="74.7" y="63.6" transform="rotate(-90 74.7 63.6)">Z</text>
<text x="128.1" y="61.3" transform="rotate(-90 128.1 61.3)">X</text>
<text x="133.2" y="61.3" transform="rotate(-90 133.2 61.3)">Y</text>
<text x="138.2" y="61.1" transform="rotate(-90 138.2 61.1)">Z</text>
<text x="189.3" y="62">1</text>
<text x="189.3" y="64.6">2</text>
<text x="19.1" y="67.1">5</text>
<text x="22.9" y="67.1">6</text>
<text x="62.3" y="69.6">VCC</text>
<text x="97.8" y="69.6">GND</text>
<text x="125.8" y="67.1">VCC</text>
<text x="161.3" y="67.1">GND</text>
<text x="189.3" y="67.1">3</text>
<text x="189.3" y="69.6">4</text>
<text x="64.6" y="75" transform="rotate(-90 64.6 75)">X0</text>
<text x="67.1" y="75" transform="rotate(-90 67.1 75)">X1</text>
<text x="72.2" y="75" transform="rotate(-90 72.2 75)">Y0</text>
<text x="74.7" y="75" transform="rotate(-90 74.7 75)">Y1</text>
<text x="79.8" y="75" transform="rotate(-90 79.8 75)">Z0</text>
<text x="82.4" y="75" transform="rotate(-90 82.4 75)">Z1</text>
<text x="87.4" y="75" transform="rotate(-90 87.4 75)">A</text>
<text x="90" y="75" transform="rotate(-90 90 75)">B</text>
<text x="92.5" y="75" transform="rotate(-90 92.5 75)">C</text>
<text x="97.6" y="75" transform="rotate(-90 97.6 75)">EN</text>
<text x="102.7" y="75" transform="rotate(-90 102.7 75)">VEE</text>
<text x="128.1" y="72.4" transform="rotate(-90 128.1 72.4)">X0</text>
<text x="130.6" y="72.4" transform="rotate(-90 130.6 72.4)">X1</text>
<text x="135.7" y="72.4" transform="rotate(-90 135.7 72.4)">Y0</text>
<text x="138.2" y="72.4" transform="rotate(-90 138.2 72.4)">Y1</text>
<text x="143.3" y="72.4" transform="rotate(-90 143.3 72.4)">Z0</text>
<text x="145.9" y="72.4" transform="rotate(-90 145.9 72.4)">Z1</text>
<text x="150.9" y="72.4" transform="rotate(-90 150.9 72.4)">A</text>
<text x="153.5" y="72.4" transform="rotate(-90 153.5 72.4)">B</text>
<text x="156" y="72.4" transform="rotate(-90 156 72.4)">C</text>
<text x="161.1" y="72.4" transform="rotate(-90 161.1 72.4)">EN</text>
<text x="166.2" y="72.4" transform="rotate(-90 166.2 72.4)">VEE</text>
<text x="189.3" y="72.2">5</text>
<text x="189.3" y="74.7">6</text>
<text x="189.3" y="77.3">7</text>
<text x="15.3" y="79.8">1</text>
<text x="15.3" y="82.3">2</text>
<text x="189.3" y="79.8">8</text>
<text x="15.3" y="84.9">3</text>
<text x="15.3" y="87.4">4</text>
<text x="15.3" y="90">5</text>
<text x="15.3" y="92.5">6</text>
<text x="15.3" y="95">7</text>
<text x="15.3" y="97.6">8</text>
<text x="15.3" y="110.3">1</text>
<text x="15.3" y="112.8">2</text>
<text x="15.3" y="115.4">3</text>
<text x="15.3" y="117.9">4</text>
<text x="15.3" y="120.4">5</text>
<text x="15.3" y="123">6</text>
<text x="15.3" y="125.5">7</text>
<text x="146.1" y="125.5">CP0</text>
<text x="146.1" y="120.4">TXD1</text>
<text x="146.1" y="123">RXD1</text>
<text x="156" y="123.8" transform="rotate(-90 156 123.8)">V33A</text>
<text x="158.6" y="123.8" transform="rotate(-90 158.6 123.8)">V33B</text>
<text x="162.8" y="123">RXD0</text>
<text x="163.1" y="125.5">TXD0</text>
<text x="163.1" y="120.4">RTS0</text>
<text x="196.9" y="120.4">1</text>
<text x="196.9" y="123">2</text>
<text x="196.9" y="125.5">3</text>
<text x="15.3" y="128.1">8</text>
<text x="85.7" y="128.1">LED1+</text>
<text x="86.3" y="130.6">LED1-</text>
<text x="146.1" y="128.1">WPLED</text>
<text x="146.1" y="130.6">RESET</text>
<text x="163.1" y="128.1">CTS0</text>
<text x="163.1" y="130.6">RTS1</text>
<text x="196.9" y="128.1">4</text>
<text x="196.9" y="130.6">5</text>
<text x="85.7" y="133.1">LED2+</text>
<text x="86.3" y="135.7">LED2-</text>
<text x="146.1" y="133.1">(WALED)</text>
<text x="163.1" y="133.1">CTS1</text>
<text x="164.5" y="135.7">CP1</text>
<text x="196.9" y="133.1">6</text>
<text x="196.9" y="135.7">7</text>
<text x="15.3" y="143.3">1</text>
<text x="57.2" y="143.3">D</text>
<text x="68.1" y="143.3">Q</text>
<text x="88.5" y="143.3">TX+</text>
<text x="146.1" y="138.2">ELED2</text>
<text x="146.1" y="140.8">ELED1</text>
<text x="146.1" y="143.3">TX+</text>
<text x="164.5" y="138.2">CP2</text>
<text x="164.5" y="140.8">CP3</text>
<text x="164.5" y="143.3">CP4</text>
<text x="196.9" y="138.2">8</text>
<text x="196.9" y="140.8">9</text>
<text x="196.9" y="143.3">10</text>
<text x="15.3" y="145.8">2</text>
<text x="15.3" y="148.4">3</text>
<text x="57.2" y="148.4">CLK</text>
<text x="64.6" y="145.9" transform="rotate(-90 64.6 145.9)">VCC</text>
<text x="68.1" y="145.8">Q</text>
<text x="88.1" y="145.8">TXC</text>
<text x="89" y="148.4">TX-</text>
<text x="146.1" y="145.8">TXC</text>
<text x="146.1" y="148.4">TX-</text>
<text x="164.5" y="145.8">CP5</text>
<text x="164.5" y="148.4">CP6</text>
<text x="196.9" y="145.8">11</text>
<text x="196.9" y="148.4">12</text>
<text x="15.3" y="150.9">4</text>
<text x="15.3" y="153.5">5</text>
<text x="15.3" y="156">6</text>
<text x="57.2" y="156">PRE</text>
<text x="57.2" y="153.5">CLR</text>
<text x="87.9" y="153.5">RXC</text>
<text x="88.2" y="150.9">RX+</text>
<text x="88.8" y="156">RX-</text>
<text x="146.1" y="150.9">RX+</text>
<text x="146.1" y="153.5">RXC</text>
<text x="146.1" y="156">RX-</text>
<text x="164.5" y="150.9">CP7</text>
<text x="164.5" y="153.5">CP8</text>
<text x="164.5" y="156">CP9</text>
<text x="196.9" y="150.9">13</text>
<text x="196.9" y="153.5">14</text>
<text x="196.9" y="156">15</text>
<text x="15.3" y="158.5">7</text>
<text x="15.3" y="161.1">8</text>
<text x="87.7" y="158.5">GND</text>
<text x="153.5" y="158.8" transform="rotate(-90 153.5 158.8)">GND1</text>
<text x="156" y="158.8" transform="rotate(-90 156 158.8)">GND2</text>
<text x="158.6" y="158.8" transform="rotate(-90 158.6 158.8)">GND3</text>
<text x="161.1" y="158.8" transform="rotate(-90 161.1 158.8)">GND4</text>
<text x="163.2" y="158.5">CP10</text>
<text x="196.9" y="158.5">16</text>
<text x="59.7" y="171.2">D</text>
<text x="70.6" y="171.2">Q</text>
<text x="70.6" y="173.8">Q</text>
<text x="59.7" y="176.3">CLK</text>
<text x="181.6" y="176.3">CS</text>
<text x="181.6" y="178.9">DI</text>
<text x="189" y="178.9" transform="rotate(-90 189 178.9)">VCC</text>
<text x="189.8" y="176.3">NU1</text>
<text x="189.8" y="178.9">NU2</text>
<text x="15.3" y="183.9">1</text>
<text x="59.7" y="183.9">PRE</text>
<text x="59.7" y="181.4">CLR</text>
<text x="69.7" y="184.2" transform="rotate(-90 69.7 184.2)">GND</text>
<text x="181.6" y="181.4">SCLK</text>
<text x="181.6" y="183.9">DO</text>
<text x="189.8" y="181.4">NU3</text>
<text x="189.8" y="183.9">NU4</text>
<text x="15.3" y="186.5">2</text>
<text x="15.3" y="189">3</text>
<text x="15.3" y="191.6">4</text>
<text x="189.8" y="186.5">NU5</text>
<text x="15.3" y="194.1">5</text>
<text x="15.3" y="196.6">6</text>
<text x="186.5" y="194.3" transform="rotate(-90 186.5 194.3)">GND1</text>
<text x="189" y="194.3" transform="rotate(-90 189 194.3)">GND2</text>
<text x="15.3" y="199.2">7</text>
<text x="15.3" y="201.7">8</text>
<text x="146.1" y="219.5">1</text>
</g>
<g font-size="2.3" fill="#f00">
<text x="170.7" y="37.6">CTS_USB</text>
<text x="18.3" y="50.3">RESET</text>
<text x="165.6" y="85.9">RXD_USB</text>
<text x="163.1" y="93.5">TXD_USB</text>
<text x="23.4" y="111.3">RXD</text>
<text x="23.4" y="113.8">TXD</text>
<text x="23.4" y="108.7">VCC</text>
<text x="23.4" y="116.4">CTS</text>
<text x="23.4" y="121.4">ENA_ERW1</text>
<text x="23.4" y="124">ENA_ERW2</text>
<text x="20.8" y="154.5">PWM1A</text>
<text x="20.8" y="151.9">PWM1B</text>
<text x="28.5" y="197.6">MISO</text>
<text x="28.5" y="195.1">MOSI</text>
<text x="28.5" y="200.2">SCLK</text>
<text x="127.5" y="218">SCLK_MAUS</text>
</g>
<g font-size="1.8">
<text x="23" y="1.9">5</text>
<text x="64" y="1.9">4</text>
<text x="104.9" y="1.9">3</text>
<text x="145.9" y="1.9">2</text>
<text x="186.8" y="1.9">1</text>
<text x=".7" y="40.7">D</text>
<text x="207.9" y="40.7">D</text>
<text x=".7" y="113.6">C</text>
<text x="207.9" y="113.6">C</text>
<text x=".7" y="186.6">B</text>
<text x="207.9" y="186.6">B</text>
<text x=".7" y="259.5">A</text>
<text x="207.9" y="259.5">A</text>
<text x="23" y="296.3">5</text>
<text x="64" y="296.3">4</text>
<text x="104.9" y="296.3">3</text>
<text x="145.9" y="296.3">2</text>
<text x="186.8" y="296.3">1</text>
</g>
</svg>
